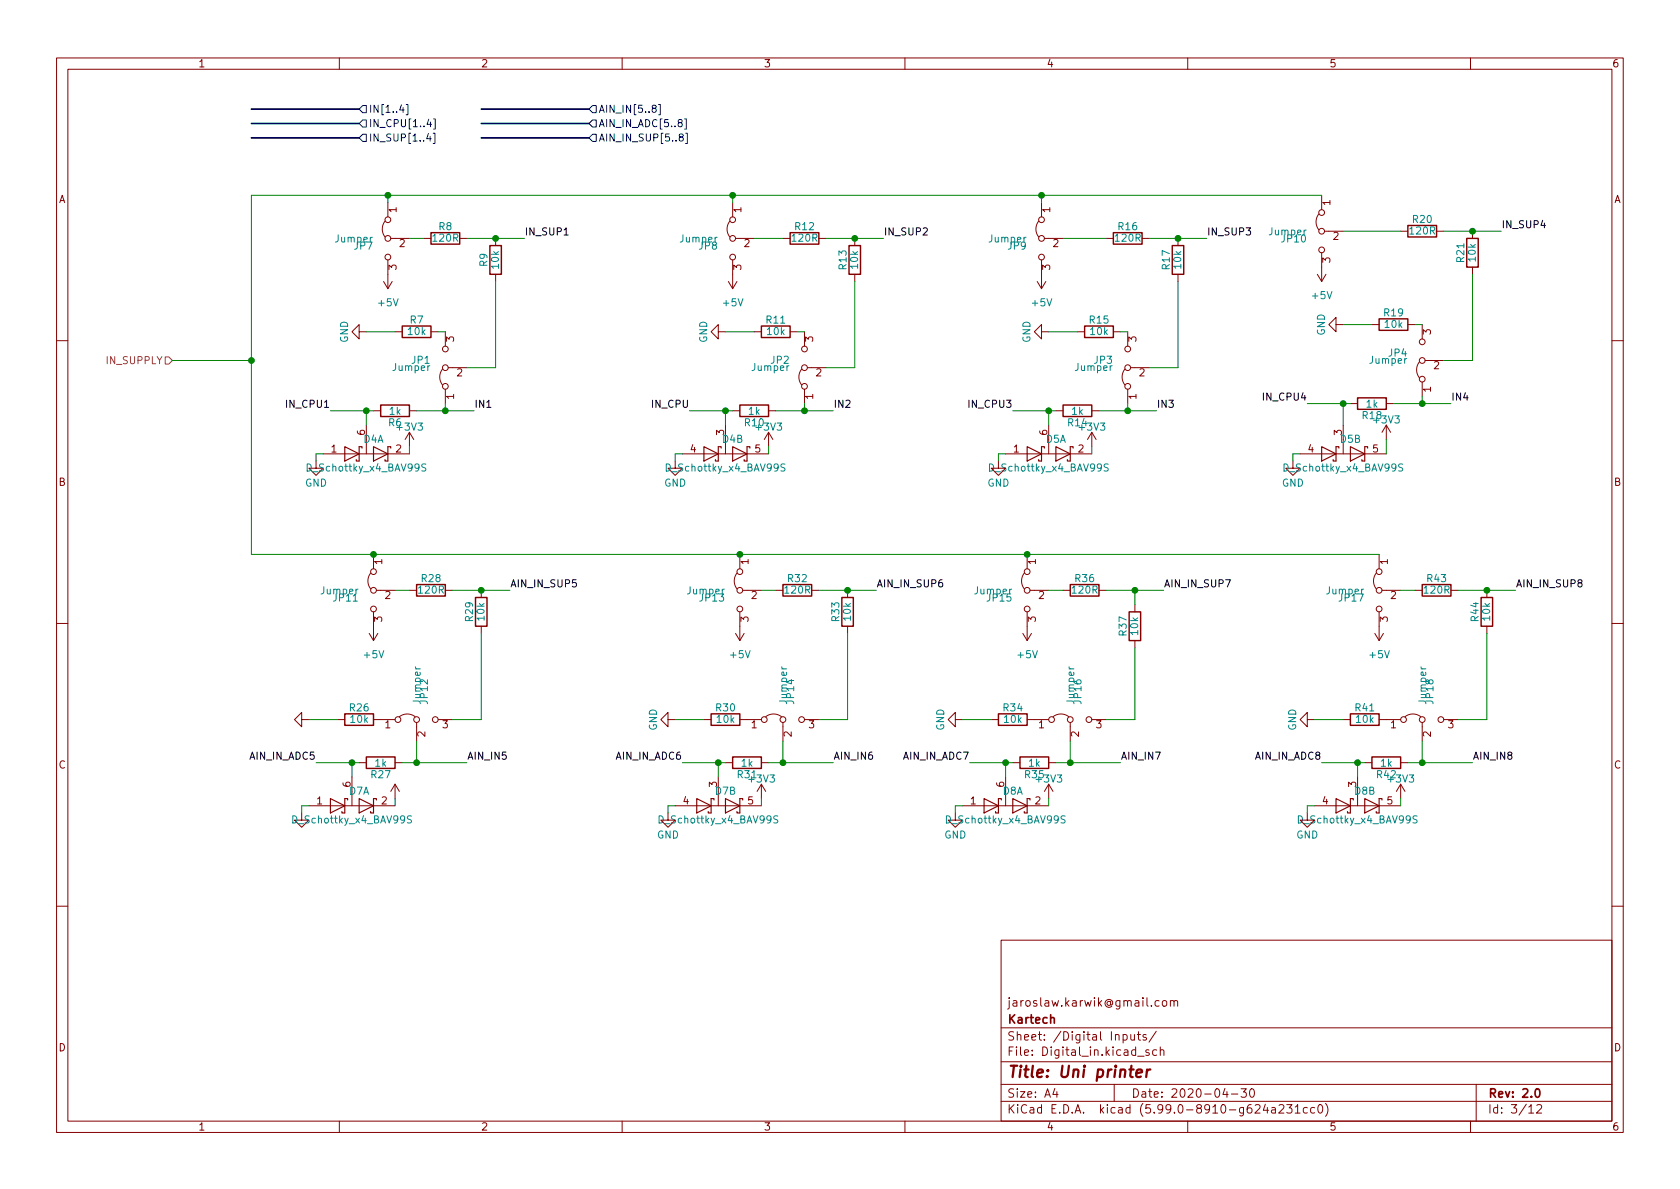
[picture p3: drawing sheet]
<svg xmlns="http://www.w3.org/2000/svg" width="297mm" height="210mm" viewBox="0 0 297 210" stroke-linecap="round" stroke-linejoin="round" font-family="sans-serif">
<g fill="none" stroke="#840000" stroke-width=".18">
<path d="M10 10.2h277v190.1h-277zM12 12.2h273v186.1h-273zM60 10.2v2M110 10.2v2M160 10.2v2M210 10.2v2M260 10.2v2M68.1 39.1a2.26 2.26 0 0 0 0 2.8M68.6 35.8v2.5M129 39.1a2.26 2.26 0 0 0 0 2.8M129.5 35.8v2.5M183.6 39.1a2.26 2.26 0 0 0 0 2.8"/>
<path d="M184.1 35.8v2.5M233.2 37.8a2.26 2.26 0 0 0 0 2.8M233.7 34.5v2.6M63.5 58.7v-1.3l-1.3 1.3 1.3 1.2v-1.2h1.3M67.8 49.8l.8 1.2M68.6 46v5M69.1 42.2h3.3M69.3 49.8l-.7 1.2M69.8 58.7h1.3M74.9 42.2h1.3M76.2 58.7h1.3M78.7 58.7v2.5"/>
<path d="M81.3 42.2h1.2M87.6 42.2v1.2M87.6 48.5v1.3M127 58.7v-1.3l-1.3 1.3 1.3 1.2v-1.2h1.3M128.8 49.8l.7 1.2M129.5 46v5M130 42.2h3.3M130.3 49.8l-.8 1.2M133.3 58.7h1.3M138.4 42.2h1.3M139.7 58.7h1.3M142.2 58.7v2.5"/>
<path d="M144.8 42.2h1.2M151.1 42.2v1.2M151.1 48.5v1.3M183.4 49.8l.7 1.2M184.1 58.7v-1.3l-1.2 1.3 1.2 1.2v-1.2h1.3M184.1 46v5M184.7 42.2h3.3M184.9 49.8l-.8 1.2M190.5 58.7h1.3M195.6 42.2h1.2M196.8 58.7h1.3M199.4 58.7v2.5"/>
<path d="M201.9 42.2h1.3M208.3 42.2v1.2M208.3 48.5v1.3M232.9 48.5l.8 1.3M233.7 44.7v5.1M234.2 40.9h3.3M234.4 48.5l-.7 1.3M236.2 57.4v-1.3l-1.3 1.3 1.3 1.3v-1.3h1.3M242.6 57.4h1.2M247.6 40.9h1.3M248.9 57.4h1.3M251.5 57.4v2.5"/>
<path d="M254 40.9h1.3M260.3 40.9v1.3M260.3 47.2v1.3M10 60.2h2M64.8 75.2v5.1M66 72.6h1.3M72.4 72.6h1.3M72.4 76.4l-.8 1.3M72.4 76.4v2.6M72.4 76.4l.8 1.3M78.2 65.3a2.26 2.26 0 0 0 0 2.8M78.7 68.8v2.6"/>
<path d="M79.2 65h3.3M128.3 75.2v5.1M129.5 72.6h1.3M135.9 72.6h1.3M135.9 76.4l-.8 1.3M135.9 76.4v2.6M135.9 76.4l.8 1.3M141.7 65.3a2.26 2.26 0 0 0 0 2.8M142.2 68.8v2.6M142.7 65h3.3M185.4 75.2v5.1M186.7 72.6h1.3"/>
<path d="M193 72.6h1.3M193 76.4l-.7 1.3M193 76.4v2.6M193 76.4l.8 1.3M198.9 65.3a2.26 2.26 0 0 0 0 2.8M199.4 68.8v2.6M199.9 65h3.3M237.5 75.2v5.1M238.8 71.4h1.2M245.1 71.4h1.3M245.1 75.2l-.8 1.2M245.1 75.2v2.5"/>
<path d="M245.1 75.2l.8 1.2M251 64a2.26 2.26 0 0 0 0 2.8M251.5 67.6v2.5M252 63.7h3.3M285 60.2h2M57.1 80.3h15.3M66 98v2.6M120.6 80.3h15.3M130.8 98v2.6M177.8 80.3h15.2M181.6 98v2.6M229.9 80.3h15.2"/>
<path d="M243.8 98v2.6M10 110.2h2M65.3 112l.7 1.3M65.5 101.3a2.26 2.26 0 0 0 0 2.8M66 108.2v5.1M66.5 104.4h3.3M66.8 112l-.8 1.3M72.4 104.4h1.3M78.7 104.4h1.3M85.1 104.4v1.3M85.1 110.7v1.3M130 112l.8 1.3"/>
<path d="M130.3 101.3a2.26 2.26 0 0 0 0 2.8M130.8 108.2v5.1M131.3 104.4h3.3M131.6 112l-.8 1.3M137.2 104.4h1.2M143.5 104.4h1.3M149.9 104.4v1.3M149.9 110.7v1.3M180.8 112l.8 1.3M181.1 101.3a2.26 2.26 0 0 0 0 2.8M181.6 108.2v5.1M182.1 104.4h3.3"/>
<path d="M182.4 112l-.8 1.3M188 104.4h1.2M194.3 104.4h1.3M200.7 106.9v1.3M200.7 113.3v1.2M243.1 112l.7 1.3M243.3 101.3a2.26 2.26 0 0 0 0 2.8M243.8 108.2v5.1M244.3 104.4h3.3M244.6 112l-.8 1.3M250.2 104.4h1.3M256.5 104.4h1.3"/>
<path d="M262.9 104.4v1.3M262.9 110.7v1.3M285 110.2h2M53.3 127.2v-1.2l-1.2 1.2 1.2 1.3v-1.3h1.3M59.7 127.2h1.3M62.2 137.4v5.1M63.5 134.9h1.3M66 127.2h3.8M69.8 134.9h1.3M69.8 138.7l-.7 1.2M69.8 138.7v2.5M69.8 138.7l.8 1.2"/>
<path d="M70.6 126.7a2.26 2.26 0 0 1 2.8 0M73.7 127.8v3.3M77.5 127.2h2.5M118.1 127.2v-1.2l-1.3 1.2 1.3 1.3v-1.3h1.3M124.5 127.2h1.2M127 137.4v5.1M128.3 134.9h1.2M130.8 127.2h3.8M134.6 134.9h1.3M134.6 138.7l-.7 1.2M134.6 138.7v2.5M134.6 138.7l.8 1.2"/>
<path d="M135.4 126.7a2.26 2.26 0 0 1 2.8 0M138.4 127.8v3.3M142.2 127.2h2.6M168.9 127.2v-1.2l-1.3 1.2 1.3 1.3v-1.3h1.3M175.3 127.2h1.2M177.8 137.4v5.1M179.1 134.9h1.2M181.6 127.2h3.8M185.4 134.9h1.3M185.4 138.7v2.5M185.4 138.7l-.7 1.2M185.4 138.7l.8 1.2"/>
<path d="M186.2 126.7a2.26 2.26 0 0 1 2.8 0M189.2 127.8v3.3M193 127.2h2.6M231.1 127.2v-1.2l-1.2 1.2 1.2 1.3v-1.3h1.3M237.5 127.2h1.3M240 137.4v5.1M241.3 134.9h1.3M243.8 127.2h3.8M247.6 134.9h1.3M247.6 138.7l-.7 1.2M247.6 138.7v2.5M247.6 138.7l.8 1.2"/>
<path d="M248.4 126.7a2.26 2.26 0 0 1 2.8 0M251.5 127.8v3.3M255.3 127.2h2.5M54.6 142.5h15.2M119.4 142.5h15.2M170.2 142.5h15.2M232.4 142.5h15.2M10 160.2h2M177 166.3h108v32h-108zM204.9 177l-.4-.1-.3 .3v.4l.2 .3h.5M205.6 177l.4-.1 .3 .3v.4l-.3 .3h-.4l-.1-.3v-.4zM206.9 177.1l.2-.2 .4 .1 .1 .9"/>
<path d="M206.9 176.9v1M207.6 177.1l.2-.2 .3 .1 .1 .9M285 160.2h2M60 198.3v2M110 198.3v2M160 198.3v2M177 194.8h108M177 191.8h108M177 187.8h108M177 181.8h108M186.5 192.5l-.4 1h1M186.9 193v1"/>
<path d="M197 191.8v3M198.6 183l.4-.1 .3 .3v.4l-.2 .3h-.5M199.9 182.9l.1 1h.4l.2-.1M200.6 182.9v1M201.1 182.9h.5M201.1 186.8h1.2M201.3 182.4v1.3l.3 .2M202.6 183l-.3-.1-.2 .2v.3l.5 .1v.4h-.5M203.1 185.7l-.3-.1-.2 .2v.3l.5 .1v.4h-.5M204.4 182.4l-1.3 1.9M204.5 185.7l-.4-.1-.3 .3v.4l.1 .3h.6M205.1 185.8l.3-.2 .3 .1 .1 .9"/>
<path d="M205.1 185.1v1.5M210 198.3v2M216.6 192.5l-.4 1h.9M216.9 193v1M217.7 193.5h1.2M219.4 192.5h1l-.5 .6 .4 .1v.7l-.2 .1h-.5l-.2-.1M221.1 192.6l.2-.1a.81 .81 0 0 1 .6 .7 .81 .81 0 0 1-.3 .8h-.2a.81 .81 0 0 1-.5-.6 .81 .81 0 0 1 .2-.8zM223.7 195.3l-.3 1h.9M224.1 195.8v1M224.9 195.9h.5l.1 .9M225.5 196.2l-.5 .1a.29 .29 0 0 0-.2 .2 .29 .29 0 0 0 .2 .3h.5M226.1 195.5l.6-.2 .2 .2 .1 .3-.9 1h.9"/>
<path d="M227.5 195.3h.9l-.5 .6 .5 .1v.7l-.3 .1h-.4l-.2-.1M229 195.8l.4-.5v1.5M229 196.8h.9M231.1 195.9l-.4-.1-.3 .3v.4l.2 .3h.5M232.4 195.9l-.4-.1-.3 .3v.4l.2 .3h.5M233.2 195.4l.2-.1a.81 .81 0 0 1 .5 .7 .81 .81 0 0 1-.3 .8h-.1a.81 .81 0 0 1-.6-.6 .81 .81 0 0 1 .3-.8zM234.4 195.1a1.72 1.72 0 0 1 0 2.3M260 198.3v2M261 191.8v6.5M270.3 195.8l.4-.5v1.5M270.3 196.8h.9M271.7 195.5l.6-.2 .2 .2 .1 .3-.9 1h.9"/>
<circle cx="68.6" cy="38.9" r=".51"/>
<circle cx="129.5" cy="38.9" r=".51"/>
<circle cx="184.2" cy="38.9" r=".51"/>
<circle cx="233.7" cy="37.6" r=".51"/>
<circle cx="68.6" cy="45.5" r=".51"/>
<circle cx="68.6" cy="42.2" r=".51"/>
<circle cx="129.5" cy="45.5" r=".51"/>
<circle cx="129.5" cy="42.2" r=".51"/>
<circle cx="184.2" cy="45.5" r=".51"/>
<circle cx="184.2" cy="42.2" r=".51"/>
<circle cx="233.7" cy="40.9" r=".51"/>
<circle cx="233.7" cy="44.2" r=".51"/>
<circle cx="78.7" cy="68.3" r=".51"/>
<circle cx="78.7" cy="61.7" r=".51"/>
<circle cx="78.7" cy="65" r=".51"/>
<circle cx="142.2" cy="65" r=".51"/>
<circle cx="142.2" cy="68.3" r=".51"/>
<circle cx="142.2" cy="61.7" r=".51"/>
<circle cx="199.4" cy="68.3" r=".51"/>
<circle cx="199.4" cy="61.7" r=".51"/>
<circle cx="199.4" cy="65" r=".51"/>
<circle cx="251.5" cy="67.1" r=".51"/>
<circle cx="251.5" cy="60.4" r=".51"/>
<circle cx="251.5" cy="63.7" r=".51"/>
<circle cx="66" cy="107.7" r=".51"/>
<circle cx="66" cy="101.1" r=".51"/>
<circle cx="66" cy="104.4" r=".51"/>
<circle cx="130.8" cy="101.1" r=".51"/>
<circle cx="130.8" cy="107.7" r=".51"/>
<circle cx="130.8" cy="104.4" r=".51"/>
<circle cx="181.6" cy="104.4" r=".51"/>
<circle cx="181.6" cy="101.1" r=".51"/>
<circle cx="181.6" cy="107.7" r=".51"/>
<circle cx="243.8" cy="104.4" r=".51"/>
<circle cx="243.8" cy="107.7" r=".51"/>
<circle cx="243.8" cy="101.1" r=".51"/>
<circle cx="70.4" cy="127.2" r=".51"/>
<circle cx="73.7" cy="127.2" r=".51"/>
<circle cx="77" cy="127.2" r=".51"/>
<circle cx="135.1" cy="127.2" r=".51"/>
<circle cx="138.4" cy="127.2" r=".51"/>
<circle cx="141.7" cy="127.2" r=".51"/>
<circle cx="185.9" cy="127.2" r=".51"/>
<circle cx="189.2" cy="127.2" r=".51"/>
<circle cx="192.5" cy="127.2" r=".51"/>
<circle cx="248.2" cy="127.2" r=".51"/>
<circle cx="251.5" cy="127.2" r=".51"/>
<circle cx="254.8" cy="127.2" r=".51"/>
</g>
<path d="M185.8 180.1l.2-.2 .3 .1 .1 .9M271.6 192.6l.2-.1a.82 .82 0 0 1 .6 .7 .82 .82 0 0 1-.3 .8h-.2a.81 .81 0 0 1-.6-.6 .81 .81 0 0 1 .3-.8z" fill="none" stroke="#840000" stroke-width=".3"/>
<path d="M200.9 189.8l1-.2v-.4l-.2-.1-.6 .1-.2 1 .2 .3 .6-.1M202.8 189.1l-.1 1.4M203.4 189.1l-.4 .1-.2 .3" fill="none" stroke="#840000" stroke-width=".4"/>
<g fill="none" stroke="#840000" stroke-width=".25">
<path d="M248.9 39.9h5.1v2h-5.1zM71.1 57.7h5.1v2h-5.1zM76.2 41.1h5.1v2.1h-5.1zM86.6 43.4h2v5.1h-2zM134.6 57.7h5.1v2h-5.1zM139.7 41.1h5.1v2.1h-5.1zM150.1 43.4h2v5.1h-2zM191.8 57.7h5v2h-5zM196.8 41.1h5.1v2.1h-5.1zM207.3 43.4h2v5.1h-2zM243.8 56.4h5.1v2h-5.1zM259.3 42.2h2.1v5h-2.1z"/>
<path d="M67.3 71.6h5.1v2.1h-5.1zM130.8 71.6h5.1v2.1h-5.1zM188 71.6h5v2.1h-5zM240 70.4h5.1v2h-5.1zM73.7 103.4h5v2h-5zM84.1 105.7h2v5h-2zM138.4 103.4h5.1v2h-5.1zM148.8 105.7h2.1v5h-2.1zM189.2 103.4h5.1v2h-5.1zM199.6 108.2h2.1v5.1h-2.1zM251.5 103.4h5v2h-5zM261.9 105.7h2v5h-2z"/>
<path d="M61 126.2h5v2.1h-5zM64.8 133.9h5v2h-5zM125.7 126.2h5.1v2.1h-5.1zM129.5 133.9h5.1v2h-5.1zM176.5 126.2h5.1v2.1h-5.1zM180.3 133.9h5.1v2h-5.1zM238.8 126.2h5v2.1h-5zM242.6 133.9h5v2h-5z"/>
</g>
<g fill="none" stroke="#840000" stroke-width=".2">
<path d="M61 79l2.5 1.3-2.5 1.2zM64 79.2v-.2h-.5v2.5h-.5v-.2M66 79l2.6 1.3-2.6 1.2zM69.1 79.2v-.2h-.5v2.5h-.5v-.2M124.5 79l2.5 1.3-2.5 1.2zM127.5 79.2v-.2h-.5v2.5h-.5v-.2M129.5 79l2.6 1.3-2.6 1.2zM132.6 79.2v-.2h-.5v2.5h-.5v-.2M181.6 79l2.5 1.3-2.5 1.2zM184.7 79.2v-.2h-.6v2.5h-.5v-.2M186.7 79l2.5 1.3-2.5 1.2zM189.7 79.2v-.2h-.5v2.5h-.5v-.2"/>
<path d="M233.7 79l2.5 1.3-2.5 1.2zM236.7 79.2v-.2h-.5v2.5h-.5v-.2M238.8 79l2.5 1.3-2.5 1.2zM241.8 79.2v-.2h-.5v2.5h-.5v-.2M58.4 141.2l2.6 1.3-2.6 1.3zM61.5 141.5v-.3h-.5v2.6h-.5v-.3M63.5 141.2l2.5 1.3-2.5 1.3zM66.5 141.5v-.3h-.5v2.6h-.5v-.3M123.2 141.2l2.5 1.3-2.5 1.3zM126.2 141.5v-.3h-.5v2.6h-.5v-.3M128.3 141.2l2.5 1.3-2.5 1.3zM131.3 141.5v-.3h-.5v2.6h-.5v-.3"/>
<path d="M174 141.2l2.5 1.3-2.5 1.3zM177 141.5v-.3h-.5v2.6h-.5v-.3M179.1 141.2l2.5 1.3-2.5 1.3zM182.1 141.5v-.3h-.5v2.6h-.5v-.3M236.2 141.2l2.6 1.3-2.6 1.3zM239.3 141.5v-.3h-.5v2.6h-.5v-.3M241.3 141.2l2.5 1.3-2.5 1.3zM244.3 141.5v-.3h-.5v2.6h-.5v-.3"/>
</g>
<path d="M75.3 82.1l-.5-.1-.2 .2v.3l.6 .3 .1 .3-.2 .2-.5-.1M138.8 82.1l-.5-.1-.2 .2v.3l.6 .3 .1 .3-.2 .2-.5-.1M195.9 82.1l-.4-.1-.2 .2v.3l.5 .3 .1 .3-.2 .2-.5-.1M248 82.1l-.5-.1-.2 .2v.3l.6 .3 .1 .3-.2 .2-.5-.1M72.8 144.3h-.5l-.2 .1v.3l.5 .3 .2 .3-.3 .2h-.5M137.5 144.3h-.5l-.1 .1v.3l.5 .3 .1 .3-.2 .2h-.5M188.3 144.3h-.5l-.1 .1v.3l.5 .3 .1 .3-.2 .2h-.5M250.6 144.3h-.5l-.3 .2 .1 .3 .6 .3v.3l-.2 .1h-.5" fill="none" stroke="#008484" stroke-width=".18"/>
<g fill="none" stroke="#000084" stroke-width=".18">
<path d="M64.1 18.7h.7v1.2h-.7l-.6-.6zM71 18.5l-.3 .9h.8M71.8 18.5h.3v1.8h-.3M104.8 18.7h.6v1.2h-.6l-.7-.6zM115.5 19.1l-.2-.2 .1-.2 .1-.1 .4 .1 .1 .1v.2l-.6 .2-.1 .2v.2l.2 .3 .4-.1 .1-.2v-.3l-.2-.2M116.5 18.5h.3v1.8h-.3M64.1 23.7h.7v1.3h-.7l-.6-.6zM64.1 21.2h.7v1.3h-.7l-.6-.7zM75.7 23.6l-.3 .9h.8M75.8 21.1l-.3 .9h.8M76.1 24.1v.9M76.1 21.6v.8"/>
<path d="M76.6 23.6h.3v1.8h-.3M76.7 21h.3v1.8h-.3M104.8 21.2h.6v1.3h-.6l-.7-.7zM104.8 23.7h.6v1.3h-.6l-.7-.6zM120.3 24.2l-.2-.2v-.2l.2-.1h.4l.1 .2-.1 .2-.5 .2-.1 .2v.3l.2 .2 .4-.1 .1-.2v-.2l-.2-.3M121 21h.3v1.8h-.3M121.2 23.6h.3v1.8h-.3"/>
</g>
<path d="M29.2 63.1h.6l.7 .6-.7 .7h-.6z" fill="none" stroke="#848400" stroke-width=".18"/>
<path d="M99.7 41.6h.8" fill="none" stroke="#000" stroke-width=".18"/>
<path d="M44.4 19.3h19.1M85.1 19.3h19M44.4 21.8h19.1M44.4 24.4h19.1M85.1 21.8h19M85.1 24.4h19" fill="none" stroke="#000084" stroke-width=".3"/>
<g fill="none" stroke="#008400" stroke-width=".18">
<path d="M68.6 34.5v1.3M129.5 34.5v1.3M184.1 34.5v1.3M233.7 34.5h-189.3v63.5h199.4M64.8 58.7h5M72.4 42.2h2.5M77.5 58.7h1.2M82.5 42.2h10.2M87.6 49.8v15.2h-5.1M128.3 58.7h5M133.3 42.2h5.1M141 58.7h1.2"/>
<path d="M146 42.2h10.2M151.1 49.8v15.2h-5.1M185.4 58.7h5.1M188 42.2h7.6M198.1 58.7h1.3M203.2 42.2h10.2M208.3 49.8v15.2h-5.1M237.5 40.9h10.1M237.5 57.4h5.1M250.2 57.4h1.3M255.3 40.9h10.1M260.3 48.5v15.2h-5"/>
<path d="M30.5 63.7h13.9M58.4 72.6h7.6M64.8 72.6v2.6M72.4 79v1.3M73.7 72.6h10.1M78.7 71.4v1.2M121.9 72.6h7.6M128.3 72.6v2.6M135.9 79v1.3M137.2 72.6h10.1M142.2 71.4v1.2M179.1 72.6h7.6"/>
<path d="M185.4 72.6v2.6M193 79v1.3M194.3 72.6h10.2M199.4 71.4v1.2M231.1 71.4h7.7M237.5 71.4v3.8M245.1 77.7v2.6M246.4 71.4h10.1M251.5 70.1v1.3M57.1 80.3h-1.2v1.2M120.6 80.3h-1.2v1.2M177.8 80.3h-1.3v1.2"/>
<path d="M229.9 80.3h-1.3v1.2M69.8 104.4h2.6M80 104.4h10.2M85.1 112v15.2h-5.1M134.6 104.4h2.6M144.8 104.4h10.1M149.9 112v15.2h-5.1M185.4 104.4h2.6M195.6 104.4h10.1M200.7 114.5v12.7h-5.1M200.7 104.4v2.5M247.6 104.4h2.6"/>
<path d="M257.8 104.4h10.2M262.9 112v15.2h-5.1M54.6 127.2h5.1M55.9 134.9h7.6M62.2 134.9v2.5M71.1 134.9h11.4M73.7 131.1v3.8M119.4 127.2h5.1M120.6 134.9h7.7M127 134.9v2.5M135.9 134.9h11.4M138.4 131.1v3.8"/>
<path d="M170.2 127.2h5.1M171.4 134.9h7.7M177.8 134.9v2.5M186.7 134.9h11.4M189.2 131.1v3.8M232.4 127.2h5.1M233.7 134.9h7.6M240 134.9v2.5M248.9 134.9h11.4M251.5 131.1v3.8M54.6 142.5h-1.3v1.3M69.8 141.2v1.3"/>
<path d="M119.4 142.5h-1.3v1.3M134.6 141.2v1.3M170.2 142.5h-1.3v1.3M185.4 141.2v1.3M232.4 142.5h-1.3v1.3M247.6 141.2v1.3"/>
</g>
<g fill="#008400" stroke="#008400" stroke-width=".18">
<circle cx="208.3" cy="42.2" r=".51"/>
<circle cx="199.4" cy="72.6" r=".51"/>
<circle cx="184.2" cy="34.5" r=".51"/>
<circle cx="181.6" cy="98" r=".51"/>
<circle cx="151.1" cy="42.2" r=".51"/>
<circle cx="142.2" cy="72.6" r=".51"/>
<circle cx="185.4" cy="72.6" r=".51"/>
<circle cx="177.8" cy="134.9" r=".51"/>
<circle cx="189.2" cy="134.9" r=".51"/>
<circle cx="149.9" cy="104.4" r=".51"/>
<circle cx="200.7" cy="104.4" r=".51"/>
<circle cx="262.9" cy="104.4" r=".51"/>
<circle cx="251.5" cy="134.9" r=".51"/>
<circle cx="240" cy="134.9" r=".51"/>
<circle cx="237.5" cy="71.4" r=".51"/>
<circle cx="251.5" cy="71.4" r=".51"/>
<circle cx="260.3" cy="40.9" r=".51"/>
<circle cx="128.3" cy="72.6" r=".51"/>
<circle cx="130.8" cy="98" r=".51"/>
<circle cx="85.1" cy="104.4" r=".51"/>
<circle cx="138.4" cy="134.9" r=".51"/>
<circle cx="127" cy="134.9" r=".51"/>
<circle cx="87.6" cy="42.2" r=".51"/>
<circle cx="129.5" cy="34.5" r=".51"/>
<circle cx="66" cy="98" r=".51"/>
<circle cx="62.2" cy="134.9" r=".51"/>
<circle cx="73.7" cy="134.9" r=".51"/>
<circle cx="68.6" cy="34.5" r=".51"/>
<circle cx="78.7" cy="72.6" r=".51"/>
<circle cx="44.5" cy="63.7" r=".51"/>
<circle cx="64.8" cy="72.6" r=".51"/>
</g>
<text font-size="2.8" fill="#840000" x="178" y="190.6">Title: Uni printer</text>
<g font-size="2.1" fill="#840000">
<text x="178" y="178">jaroslaw.karwik@gmail.com</text>
<text x="178" y="184">Sheet: /Digital Inputs/</text>
<text x="178" y="181">Kartech</text>
<text x="178" y="186.7">File: Digital_in.kicad_sch</text>
<text x="178" y="196.9">KiCad E.D.A. kicad (5.99.0-8910-g624a231cc0)</text>
<text x="178" y="194.1">Size: A4</text>
<text x="200" y="194.1">Date: 2020-04-30</text>
<text x="263" y="194.1">Rev: 2.0</text>
<text x="263" y="196.9">Id: 3/12</text>
</g>
<g font-size="1.8" fill="#840000">
<text x="35" y="11.9">1</text>
<text x="85" y="11.9">2</text>
<text x="135" y="11.9">3</text>
<text x="185" y="11.9">4</text>
<text x="235" y="11.9">5</text>
<text x="285" y="11.9">6</text>
<text x="10.3" y="35.9">A</text>
<text x="285.3" y="35.9">A</text>
<text x="70.1" y="37.6" transform="rotate(-90 70.1 37.6)">1</text>
<text x="131.1" y="37.6" transform="rotate(-90 131.1 37.6)">1</text>
<text x="185.7" y="37.6" transform="rotate(-90 185.7 37.6)">1</text>
<text x="235.2" y="36.3" transform="rotate(-90 235.2 36.3)">1</text>
<text x="70.1" y="47.7" transform="rotate(-90 70.1 47.7)">3</text>
<text x="70.6" y="43.7">2</text>
<text x="131.1" y="47.7" transform="rotate(-90 131.1 47.7)">3</text>
<text x="131.6" y="43.7">2</text>
<text x="185.7" y="47.7" transform="rotate(-90 185.7 47.7)">3</text>
<text x="186.2" y="43.7">2</text>
<text x="235.2" y="46.5" transform="rotate(-90 235.2 46.5)">3</text>
<text x="235.7" y="42.4">2</text>
<text x="253" y="59.2" transform="rotate(-90 253 59.2)">3</text>
<text x="80.3" y="60.4" transform="rotate(-90 80.3 60.4)">3</text>
<text x="143.8" y="60.4" transform="rotate(-90 143.8 60.4)">3</text>
<text x="200.9" y="60.4" transform="rotate(-90 200.9 60.4)">3</text>
<text x="253.5" y="65.3">2</text>
<text x="80.3" y="70.6" transform="rotate(-90 80.3 70.6)">1</text>
<text x="80.8" y="66.5">2</text>
<text x="143.8" y="70.6" transform="rotate(-90 143.8 70.6)">1</text>
<text x="144.3" y="66.5">2</text>
<text x="200.9" y="70.6" transform="rotate(-90 200.9 70.6)">1</text>
<text x="201.4" y="66.5">2</text>
<text x="253" y="69.3" transform="rotate(-90 253 69.3)">1</text>
<text x="64.5" y="76.9" transform="rotate(-90 64.5 76.9)">6</text>
<text x="128" y="76.9" transform="rotate(-90 128 76.9)">3</text>
<text x="185.2" y="76.9" transform="rotate(-90 185.2 76.9)">6</text>
<text x="237.2" y="76.9" transform="rotate(-90 237.2 76.9)">3</text>
<text x="58.6" y="80">1</text>
<text x="70" y="80">2</text>
<text x="122.1" y="80">4</text>
<text x="133.5" y="80">5</text>
<text x="175.1" y="83.4">D_Schottky_x4_BAV99S</text>
<text x="179.2" y="80">1</text>
<text x="190.6" y="80">2</text>
<text x="231.3" y="80">4</text>
<text x="242.7" y="80">5</text>
<text x="10.3" y="85.9">B</text>
<text x="285.3" y="85.9">B</text>
<text x="67.6" y="99.8" transform="rotate(-90 67.6 99.8)">1</text>
<text x="132.3" y="99.8" transform="rotate(-90 132.3 99.8)">1</text>
<text x="183.1" y="99.8" transform="rotate(-90 183.1 99.8)">1</text>
<text x="245.4" y="99.8" transform="rotate(-90 245.4 99.8)">1</text>
<text x="68.1" y="105.9">2</text>
<text x="132.9" y="105.9">2</text>
<text x="183.7" y="105.9">2</text>
<text x="245.9" y="105.9">2</text>
<text x="67.6" y="110" transform="rotate(-90 67.6 110)">3</text>
<text x="132.3" y="110" transform="rotate(-90 132.3 110)">3</text>
<text x="183.1" y="110" transform="rotate(-90 183.1 110)">3</text>
<text x="245.4" y="110" transform="rotate(-90 245.4 110)">3</text>
<text x="68.1" y="128.8">1</text>
<text x="75.2" y="130.3" transform="rotate(-90 75.2 130.3)">2</text>
<text x="78.2" y="128.8">3</text>
<text x="132.9" y="128.8">1</text>
<text x="140" y="130.3" transform="rotate(-90 140 130.3)">2</text>
<text x="143" y="128.8">3</text>
<text x="183.7" y="128.8">1</text>
<text x="190.8" y="130.3" transform="rotate(-90 190.8 130.3)">2</text>
<text x="193.8" y="128.8">3</text>
<text x="245.9" y="128.8">1</text>
<text x="253" y="130.3" transform="rotate(-90 253 130.3)">2</text>
<text x="256" y="128.8">3</text>
<text x="10.3" y="135.9">C</text>
<text x="285.3" y="135.9">C</text>
<text x="56" y="142.2">1</text>
<text x="62" y="139.2" transform="rotate(-90 62 139.2)">6</text>
<text x="67.5" y="142.2">2</text>
<text x="120.8" y="142.2">4</text>
<text x="126.7" y="139.2" transform="rotate(-90 126.7 139.2)">3</text>
<text x="132.2" y="142.2">5</text>
<text x="171.6" y="142.2">1</text>
<text x="177.5" y="139.2" transform="rotate(-90 177.5 139.2)">6</text>
<text x="183" y="142.2">2</text>
<text x="233.8" y="142.2">4</text>
<text x="239.8" y="139.2" transform="rotate(-90 239.8 139.2)">3</text>
<text x="245.3" y="142.2">5</text>
<text x="116.7" y="145.6">D_Schottky_x4_BAV99S</text>
<text x="229.8" y="145.6">D_Schottky_x4_BAV99S</text>
<text x="10.3" y="185.9">D</text>
<text x="285.3" y="185.9">D</text>
<text x="35" y="199.9">1</text>
<text x="85" y="199.9">2</text>
<text x="135" y="199.9">3</text>
<text x="185" y="199.9">4</text>
<text x="235" y="199.9">5</text>
<text x="285" y="199.9">6</text>
</g>
<g font-size="1.8" fill="#000084">
<text x="65.2" y="19.9">IN[1..4]</text>
<text x="65.2" y="22.5">IN_CPU[1..4]</text>
<text x="105.8" y="22.5">AIN_IN_ADC[5..8]</text>
<text x="105.8" y="19.9">AIN_IN[5..8]</text>
<text x="65.2" y="25">IN_SUP[1..4]</text>
<text x="105.8" y="25">AIN_IN_SUP[5..8]</text>
</g>
<g font-size="1.8" fill="#008484">
<text x="77.6" y="40.7">R8</text>
<text x="140.6" y="40.7">R12</text>
<text x="197.8" y="40.7">R16</text>
<text x="224.4" y="41.6">Jumper</text>
<text x="249.3" y="41.5">120R</text>
<text x="249.8" y="39.4">R20</text>
<text x="59.3" y="42.9">Jumper</text>
<text x="62.7" y="44.1">JP7</text>
<text x="76.6" y="42.7">120R</text>
<text x="86.2" y="47.1" transform="rotate(-90 86.2 47.1)">R9</text>
<text x="88.2" y="47.4" transform="rotate(-90 88.2 47.4)">10k</text>
<text x="120.3" y="42.9">Jumper</text>
<text x="123.6" y="44.1">JP8</text>
<text x="140.1" y="42.7">120R</text>
<text x="149.7" y="47.6" transform="rotate(-90 149.7 47.6)">R13</text>
<text x="151.7" y="47.4" transform="rotate(-90 151.7 47.4)">10k</text>
<text x="174.9" y="42.9">Jumper</text>
<text x="178.2" y="44.1">JP9</text>
<text x="197.3" y="42.7">120R</text>
<text x="206.8" y="47.6" transform="rotate(-90 206.8 47.6)">R17</text>
<text x="208.8" y="47.4" transform="rotate(-90 208.8 47.4)">10k</text>
<text x="226.7" y="42.9">JP10</text>
<text x="258.9" y="46.3" transform="rotate(-90 258.9 46.3)">R21</text>
<text x="260.9" y="46.2" transform="rotate(-90 260.9 46.2)">10k</text>
<text x="232.1" y="52.9">+5V</text>
<text x="67" y="54.2">+5V</text>
<text x="72.2" y="59.2">10k</text>
<text x="72.5" y="57.2">R7</text>
<text x="127.9" y="54.2">+5V</text>
<text x="135.5" y="57.2">R11</text>
<text x="135.7" y="59.2">10k</text>
<text x="182.6" y="54.2">+5V</text>
<text x="192.7" y="57.2">R15</text>
<text x="192.8" y="59.2">10k</text>
<text x="234.2" y="59.4" transform="rotate(-90 234.2 59.4)">GND</text>
<text x="244.8" y="55.9">R19</text>
<text x="244.9" y="58">10k</text>
<text x="61.5" y="60.6" transform="rotate(-90 61.5 60.6)">GND</text>
<text x="69.5" y="65.6">Jumper</text>
<text x="72.8" y="64.3">JP1</text>
<text x="125" y="60.6" transform="rotate(-90 125 60.6)">GND</text>
<text x="133" y="65.6">Jumper</text>
<text x="136.3" y="64.3">JP2</text>
<text x="182.2" y="60.6" transform="rotate(-90 182.2 60.6)">GND</text>
<text x="190.2" y="65.6">Jumper</text>
<text x="193.5" y="64.3">JP3</text>
<text x="242.2" y="64.3">Jumper</text>
<text x="245.5" y="63">JP4</text>
<text x="68.7" y="75.4">R6</text>
<text x="68.9" y="73.3">1k</text>
<text x="70.3" y="76.1">+3V3</text>
<text x="131.7" y="75.4">R10</text>
<text x="132.4" y="73.3">1k</text>
<text x="133.8" y="76.1">+3V3</text>
<text x="188.9" y="75.4">R14</text>
<text x="189.5" y="73.3">1k</text>
<text x="191" y="76.1">+3V3</text>
<text x="240.9" y="74.1">R18</text>
<text x="241.6" y="72.1">1k</text>
<text x="243" y="74.9">+3V3</text>
<text x="54.5" y="83.4">D_Schottky_x4_BAV99S</text>
<text x="64.3" y="78.3">D4A</text>
<text x="118" y="83.4">D_Schottky_x4_BAV99S</text>
<text x="127.8" y="78.3">D4B</text>
<text x="184.9" y="78.3">D5A</text>
<text x="227.2" y="83.4">D_Schottky_x4_BAV99S</text>
<text x="237" y="78.3">D5B</text>
<text x="53.9" y="86">GND</text>
<text x="117.4" y="86">GND</text>
<text x="174.6" y="86">GND</text>
<text x="226.6" y="86">GND</text>
<text x="56.8" y="105.1">Jumper</text>
<text x="59" y="106.4">JP11</text>
<text x="74.1" y="105">120R</text>
<text x="74.6" y="102.9">R28</text>
<text x="121.6" y="105.1">Jumper</text>
<text x="123.8" y="106.4">JP13</text>
<text x="138.9" y="105">120R</text>
<text x="139.3" y="102.9">R32</text>
<text x="172.4" y="105.1">Jumper</text>
<text x="174.6" y="106.4">JP15</text>
<text x="189.7" y="105">120R</text>
<text x="190.1" y="102.9">R36</text>
<text x="234.6" y="105.1">Jumper</text>
<text x="236.8" y="106.4">JP17</text>
<text x="251.9" y="105">120R</text>
<text x="252.4" y="102.9">R43</text>
<text x="83.6" y="109.8" transform="rotate(-90 83.6 109.8)">R29</text>
<text x="85.7" y="109.7" transform="rotate(-90 85.7 109.7)">10k</text>
<text x="148.4" y="109.8" transform="rotate(-90 148.4 109.8)">R33</text>
<text x="150.4" y="109.7" transform="rotate(-90 150.4 109.7)">10k</text>
<text x="199.2" y="112.4" transform="rotate(-90 199.2 112.4)">R37</text>
<text x="201.2" y="112.2" transform="rotate(-90 201.2 112.2)">10k</text>
<text x="261.4" y="109.8" transform="rotate(-90 261.4 109.8)">R44</text>
<text x="263.5" y="109.7" transform="rotate(-90 263.5 109.7)">10k</text>
<text x="64.4" y="116.4">+5V</text>
<text x="129.2" y="116.4">+5V</text>
<text x="180" y="116.4">+5V</text>
<text x="242.2" y="116.4">+5V</text>
<text x="61.9" y="125.8">R26</text>
<text x="74.4" y="124.4" transform="rotate(-90 74.4 124.4)">Jumper</text>
<text x="75.6" y="124.4" transform="rotate(-90 75.6 124.4)">JP12</text>
<text x="126.6" y="125.8">R30</text>
<text x="139.1" y="124.4" transform="rotate(-90 139.1 124.4)">Jumper</text>
<text x="140.4" y="124.4" transform="rotate(-90 140.4 124.4)">JP14</text>
<text x="177.4" y="125.8">R34</text>
<text x="189.9" y="124.4" transform="rotate(-90 189.9 124.4)">Jumper</text>
<text x="191.2" y="124.4" transform="rotate(-90 191.2 124.4)">JP16</text>
<text x="239.7" y="125.8">R41</text>
<text x="252.2" y="124.4" transform="rotate(-90 252.2 124.4)">Jumper</text>
<text x="253.4" y="124.4" transform="rotate(-90 253.4 124.4)">JP18</text>
<text x="62" y="127.8">10k</text>
<text x="116.1" y="129.2" transform="rotate(-90 116.1 129.2)">GND</text>
<text x="126.8" y="127.8">10k</text>
<text x="166.9" y="129.2" transform="rotate(-90 166.9 129.2)">GND</text>
<text x="177.6" y="127.8">10k</text>
<text x="229.2" y="129.2" transform="rotate(-90 229.2 129.2)">GND</text>
<text x="239.8" y="127.8">10k</text>
<text x="65.7" y="137.6">R27</text>
<text x="66.3" y="135.6">1k</text>
<text x="130.5" y="137.6">R31</text>
<text x="131.1" y="135.6">1k</text>
<text x="181.3" y="137.6">R35</text>
<text x="181.9" y="135.6">1k</text>
<text x="243.5" y="137.6">R42</text>
<text x="244.1" y="135.6">1k</text>
<text x="61.7" y="140.5">D7A</text>
<text x="126.5" y="140.5">D7B</text>
<text x="132.5" y="138.4">+3V3</text>
<text x="177.3" y="140.5">D8A</text>
<text x="183.3" y="138.4">+3V3</text>
<text x="239.5" y="140.5">D8B</text>
<text x="245.6" y="138.4">+3V3</text>
<text x="52" y="145.6">D_Schottky_x4_BAV99S</text>
<text x="116.1" y="148.3">GND</text>
<text x="166.9" y="148.3">GND</text>
<text x="167.5" y="145.6">D_Schottky_x4_BAV99S</text>
<text x="229.2" y="148.3">GND</text>
</g>
<g font-size="1.8">
<text x="92.7" y="41.6">IN_SUP1</text>
<text x="156.2" y="41.6">IN_SUP2</text>
<text x="213.4" y="41.6">IN_SUP3</text>
<text x="265.4" y="40.3">IN_SUP4</text>
<text x="223.7" y="70.8">IN_CPU4</text>
<text x="256.5" y="70.8">IN4</text>
<text x="51" y="72.1">IN_CPU1</text>
<text x="83.8" y="72.1">IN1</text>
<text x="115.4" y="72.1">IN_CPU</text>
<text x="147.3" y="72.1">IN2</text>
<text x="171.6" y="72.1">IN_CPU3</text>
<text x="204.5" y="72.1">IN3</text>
<text x="90.2" y="103.8">AIN_IN_SUP5</text>
<text x="154.9" y="103.8">AIN_IN_SUP6</text>
<text x="205.7" y="103.8">AIN_IN_SUP7</text>
<text x="268" y="103.8">AIN_IN_SUP8</text>
<text x="44.3" y="134.3">AIN_IN_ADC5</text>
<text x="82.5" y="134.3">AIN_IN5</text>
<text x="109.1" y="134.3">AIN_IN_ADC6</text>
<text x="147.3" y="134.3">AIN_IN6</text>
<text x="159.9" y="134.3">AIN_IN_ADC7</text>
<text x="198.1" y="134.3">AIN_IN7</text>
<text x="222.1" y="134.3">AIN_IN_ADC8</text>
<text x="260.3" y="134.3">AIN_IN8</text>
</g>
<text font-size="1.8" fill="#848400" x="19" y="64.4">IN_SUPPLY</text>
</svg>
